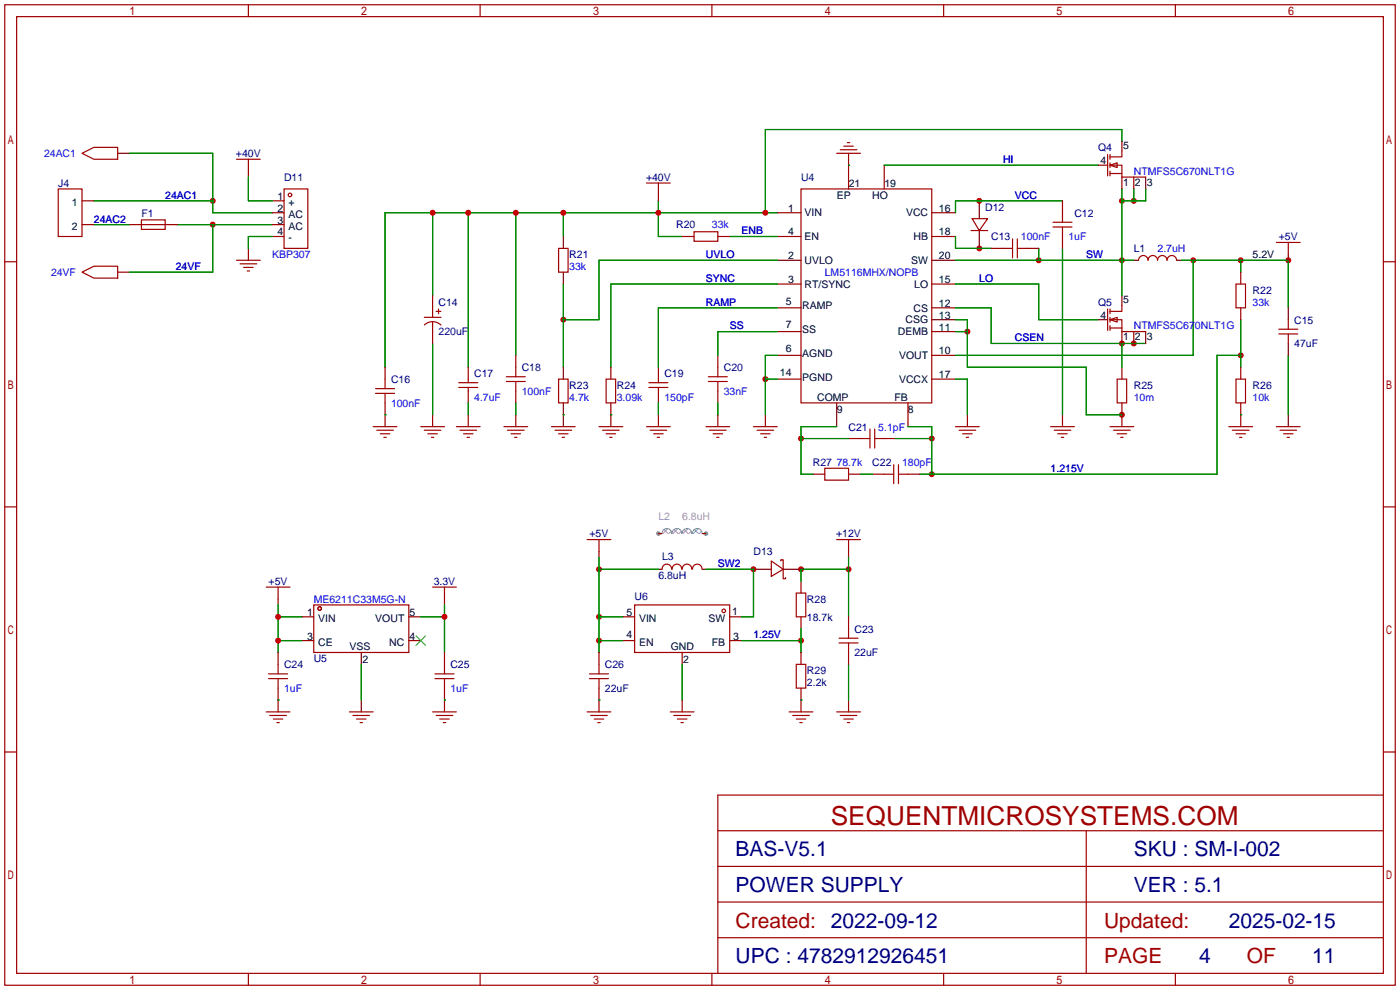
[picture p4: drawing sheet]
<svg xmlns="http://www.w3.org/2000/svg" width="299mm" height="212mm" viewBox="0 0 299 212" stroke-linecap="round" stroke-linejoin="round" font-family="sans-serif">
<g fill="#999">
<circle cx="140.7" cy="114" r=".51"/>
<circle cx="150.9" cy="114" r=".51"/>
</g>
<g fill="none" stroke="#a10000" stroke-width=".25">
<path d="M1 1h297.2v209.6h-297.2zM3.6 3.6h292.1v204.4h-292.1zM53.1 1v2.6M102.6 1v2.6M152.1 1v2.6M201.7 1v2.6M251.2 1v2.6M1 55.9h2.6M17.5 58.2l2.6-1.3h5v2.5h-5zM295.7 55.9h2.5M1 108.3h2.6M295.7 108.3h2.5"/>
<path d="M56.9 125.5h5.1M59.4 125.5v2.5M67.1 129.3h20.3v10.1h-20.3zM92.5 125.5h5M95 125.5v2.5M56.9 152.1h5.1M57.7 152.9h3.5M58.4 153.7h2.1M59.2 154.4h.5M74.7 152.1h5.1M75.4 152.9h3.6M76.2 153.7h2"/>
<path d="M77 154.4h.5M92.5 152.1h5M93.2 152.9h3.6M94 153.7h2M94.7 154.4h.5M1 160.7h2.6M153.4 177.5h142.3M232.2 177.5v30.5M295.7 160.7h2.5M295.7 169.9h-142.3v38.1M153.4 185.2h142.3M153.4 192.8h142.3"/>
<path d="M53.1 208v2.6M102.6 208v2.6M152.1 208v2.6M153.4 200.4h142.3M201.7 208v2.6M251.2 208v2.6"/>
<circle cx="68.3" cy="130" r=".38"/>
</g>
<path d="M25.1 58.2h2.6M59.4 128v1.3M64.5 131.8h2.6M64.5 136.9h2.6M77.2 139.4v2.6M87.4 131.8h2.5M87.4 136.9h2.5M95 128v1.3M59.4 149.6v2.5M77.2 149.6v2.5M95 149.6v2.5" fill="none" stroke="#870000" stroke-width=".25"/>
<path d="M88.9 135.9l2 2M90.9 135.9l-2 2" fill="none" stroke="#3c3" stroke-width=".25"/>
<g fill="none" stroke="#008700" stroke-width=".25">
<path d="M239.8 30.2v-2.5h-76.2v17.8M20.1 48h7.6M92.5 45.5v17.7M100.1 45.5v33M110.2 45.5v30.4M120.4 45.5v5M140.7 42.9v7.6h5.1M166.1 45.5h-83.8v33M59.4 136.9h5.1M59.4 129.3v10.1M59.4 131.8h5.1M89.9 131.8h5.1"/>
<path d="M95 129.3v10.1M77.2 142v7.6"/>
</g>
<g fill="#c00">
<circle cx="59.4" cy="136.9" r=".63"/>
<circle cx="59.4" cy="131.8" r=".63"/>
<circle cx="95" cy="131.8" r=".63"/>
<circle cx="100.1" cy="45.5" r=".63"/>
<circle cx="92.5" cy="45.5" r=".63"/>
<circle cx="110.2" cy="45.5" r=".63"/>
<circle cx="120.4" cy="45.5" r=".63"/>
<circle cx="140.7" cy="45.5" r=".63"/>
<circle cx="163.6" cy="45.5" r=".63"/>
<circle cx="45.5" cy="42.9" r=".63"/>
<circle cx="171.2" cy="136.9" r=".63"/>
<circle cx="171.2" cy="121.7" r=".63"/>
<circle cx="181.4" cy="121.7" r=".63"/>
<circle cx="128" cy="131.8" r=".63"/>
<circle cx="128" cy="121.7" r=".63"/>
<circle cx="128" cy="136.9" r=".63"/>
<circle cx="161" cy="121.7" r=".63"/>
<circle cx="45.5" cy="48" r=".63"/>
<circle cx="222" cy="55.6" r=".63"/>
<circle cx="239.8" cy="55.6" r=".63"/>
<circle cx="239.8" cy="42.9" r=".63"/>
<circle cx="242.3" cy="42.9" r=".63"/>
<circle cx="209.3" cy="42.9" r=".63"/>
<circle cx="209.3" cy="53.1" r=".63"/>
<circle cx="255" cy="55.6" r=".63"/>
<circle cx="265.2" cy="55.6" r=".63"/>
<circle cx="275.3" cy="55.6" r=".63"/>
<circle cx="171.2" cy="93.7" r=".63"/>
<circle cx="265.2" cy="75.9" r=".63"/>
<circle cx="199.1" cy="101.3" r=".63"/>
<circle cx="199.1" cy="93.7" r=".63"/>
<circle cx="163.6" cy="81" r=".63"/>
<circle cx="120.4" cy="68.3" r=".63"/>
<circle cx="239.8" cy="73.4" r=".63"/>
<circle cx="242.3" cy="73.4" r=".63"/>
<circle cx="239.8" cy="88.6" r=".63"/>
<circle cx="206.8" cy="70.9" r=".63"/>
</g>
<g fill="none" stroke="#870000" stroke-width=".25">
<path d="M25.1 32.8h2.6M53.1 36.6v1.2M181.4 32.8v7.6M189 35.3v5.1M234.7 35.3h2M239.8 30.2v2.1M239.8 37.8v2.6M242.3 37.8v2.6M244.9 37.8v2.6M17.5 48h2.6M17.5 42.9h2.6M27.7 48h2.5"/>
<path d="M35.3 48h2.5M53.1 53.1v2.5M58.2 48h2.5M58.2 45.5h2.5M58.2 50.5h2.5M58.2 42.9h2.5M120.4 50.5v2.6M120.4 58.2v2.5M140.7 41.7v1.2M145.8 50.5h2.5M153.4 50.5h2.6M166.1 45.5h5.1"/>
<path d="M166.1 55.6h5.1M166.1 50.5h5.1M199.1 45.5h5.1M199.1 55.6h5.1M199.1 50.5h5.1M209.3 42.9v3.8M209.3 49.3v3.8M211.8 53.1h2.6M219.5 53.1h2.5M227.1 42.9v4.6M227.1 48.5v4.6M242.3 55.6h1"/>
<path d="M251.5 55.6h1M265.2 58.2v2.5M275.3 54.4v1.2M82.3 78.5v2.5M92.5 63.2v2.6M92.5 70.9v2.5M100.1 78.5v2.5M110.2 75.9v2.6M120.4 78.5v2.5M130.6 78.5v2.5M140.7 78.5v2.5M153.4 75.9v2.6"/>
<path d="M166.1 60.7h5.1M166.1 65.8h5.1M166.1 75.9h5.1M166.1 70.9h5.1M199.1 60.7h5.1M199.1 65.8h5.1M199.1 75.9h5.1M199.1 70.9h5.1M199.1 68.3h5.1M234.7 68.3h2M239.8 63.2v2.1M239.8 70.9v2.5"/>
<path d="M239.8 78.5v2.5M242.3 70.9v2.5M244.9 70.9v2.5M265.2 65.8v2.5M265.2 78.5v2.5M275.3 65.8v2.5M275.3 73.4v2.5M82.3 86.1v5.1M92.5 88.6v2.6M100.1 83.6v2.5M100.1 88.6v2.6M110.2 83.6v2.5"/>
<path d="M110.2 88.6v2.6M120.4 86.1v5.1M130.6 86.1v5.1M140.7 83.6v2.5M140.7 88.6v2.6M153.4 83.6v2.5M153.4 88.6v2.6M163.6 88.6v2.6M166.1 81h5.1M178.8 86.1v5.1M181.4 93.7h2.5M189 93.7h2.5"/>
<path d="M194.1 86.1v5.1M199.1 81h5.1M206.8 88.6v2.6M227.1 88.6v2.6M239.8 86.1v5.1M265.2 86.1v5.1M275.3 88.6v2.6M128 117.9v1.2M140.7 114h.8M150.1 114h.8M173.7 101.3h2.6M181.4 117.9v1.2"/>
<path d="M181.4 101.3h2.5M186.4 101.3h2.6M194.1 101.3h2.5M59.4 139.4v2.6M95 139.4v2.6M128 139.4v2.6M133.1 131.8h2.5M133.1 136.9h2.5M140.7 121.7h.8M145.8 139.4v2.6M150.1 121.7h.8M156 131.8h2.5"/>
<path d="M156 136.9h2.5M161 121.7h3.8M167.4 121.7h3.8M171.2 124.2v2.5M171.2 131.8v2.6M171.2 139.4v2.6M181.4 131.8v2.6M181.4 139.4v2.6M59.4 147.1v2.5M95 147.1v2.5M128 147.1v5M145.8 149.6v2.5"/>
<path d="M171.2 147.1v5M181.4 149.6v2.5"/>
</g>
<g fill="none" stroke="#a10000" stroke-width=".25">
<path d="M17.5 32.8l2.6-1.3h5v2.5h-5zM50.5 34h5.1M53.1 34v2.6M138.2 39.1h5.1M140.7 39.1v2.6M178.8 32.8h5.1M179.6 32h3.5M180.3 31.2h2.1M181.1 30.5h.5M236.7 33v4.6M237.2 35.3l1.6-.5v1zM237.2 35.3h2.6v2.5h5.1"/>
<path d="M237.2 33v1M237.2 34.8v1M237.2 36.6v1M237.2 37.1h2.6M239.8 32.3v1.2h-2.6M12.4 40.4h5.1v10.1h-5.1zM30.2 47h5.1v2h-5.1zM30.2 48h5.1M50.5 55.6h5.1M51.3 56.4h3.6M52.1 57.2h2M52.8 57.9h.5"/>
<path d="M60.7 40.4h5.1v12.7h-5.1zM119.4 53.1h2v5.1h-2zM148.3 49.5h5.1v2.1h-5.1zM171.2 40.4h27.9v45.7h-27.9zM207.5 49.3h3.6M207.8 46.7h3.3l-1.8 2.6zM214.4 53.1h2M216.4 51.1v4M217.4 51.1v4M217.4 53.1h2.1M225 47.5h4.1M225 48.5h4.1"/>
<path d="M243.3 55.6a1.02 1.02 0 0 1 1.1-1 1.02 1.02 0 0 1 1 1 1.02 1.02 0 0 1 1-1 1.02 1.02 0 0 1 1 1 1.02 1.02 0 0 1 1-1 1.02 1.02 0 0 1 1 1 1.02 1.02 0 0 1 1-1 1.02 1.02 0 0 1 1.1 1M272.8 51.8h5.1M275.3 51.8v2.6M90.7 67.8h3.5M90.7 69.5a2.54 2.54 0 0 1 3.5 0M92.5 65.8v2M92.5 68.8v2.1M93.2 66.5h1M93.7 66v1.1M110.2 78.5v2M153.4 78.5v2M236.7 66v4.6"/>
<path d="M237.2 68.3l1.6-.5v1zM237.2 68.3h2.6v2.6h5.1M237.2 66v1.1M237.2 67.8v1M237.2 69.6v1M237.2 70.1h2.6M239.8 65.3v1.2h-2.6M264.2 60.7h2v5.1h-2zM273.3 71.4h4.1M273.3 70.4h4.1M275.3 68.3v2.1M275.3 71.4v2"/>
<path d="M79.8 91.2h5M80.3 83.1h4M80.3 84.1h4M80.5 91.9h3.6M81.3 92.7h2M82 93.5h.5M82.3 81v2.1M82.3 84.1v2M89.9 91.2h5.1M90.7 91.9h3.5M91.4 92.7h2.1M92.2 93.5h.5"/>
<path d="M97.5 91.2h5.1M98 82.8h4.1M98 81.8h4.1M98.3 91.9h3.6M99.1 92.7h2M99.8 93.5h.5M100.1 81v.8M100.1 82.8v.8M107.7 91.2h5.1M108.2 80.5h4.1M108.2 81.5h4.1M108.5 91.9h3.5"/>
<path d="M109.2 92.7h2.1M110 93.5h.5M110.2 81.5v2.1M117.9 91.2h5M118.6 91.9h3.6M119.4 81h2v5.1h-2zM119.4 92.7h2M120.1 93.5h.5M128 91.2h5.1M128.8 91.9h3.5M129.5 81h2.1v5.1h-2.1zM129.5 92.7h2.1"/>
<path d="M130.3 93.5h.5M138.2 91.2h5.1M138.7 82.8h4M138.7 81.8h4M138.9 91.9h3.6M139.7 92.7h2M140.5 93.5h.5M140.7 81v.8M140.7 82.8v.8M150.9 91.2h5.1M151.4 80.5h4M151.4 81.5h4"/>
<path d="M151.6 91.9h3.6M152.4 92.7h2M153.2 93.5h.5M153.4 81.5v2.1M161 91.2h5.1M161.8 91.9h3.6M162.6 92.7h2M163.3 93.5h.5M183.9 93.7h2M185.9 91.7v4.1M186.9 93.7h2.1M186.9 91.7v4.1"/>
<path d="M191 99.3v4.1M192 99.3v4.1M204.2 91.2h5.1M205 91.9h3.5M205.7 92.7h2.1M206.5 93.5h.5M224.5 91.2h5.1M225.3 91.9h3.6M226.1 92.7h2M226.8 93.5h.5M237.2 91.2h5.1M238 91.9h3.6"/>
<path d="M238.8 81h2v5.1h-2zM238.8 92.7h2M239.5 93.5h.5M262.6 91.2h5.1M263.4 91.9h3.6M264.2 81h2v5.1h-2zM264.2 92.7h2M264.9 93.5h.5M272.8 91.2h5.1M273.6 91.9h3.5M274.3 92.7h2.1M275.1 93.5h.5"/>
<path d="M125.5 115.3h5.1M128 115.3v2.6M164.8 119.9l2.6 1.8-2.6 1.5zM166.9 119.9v-.3h.5v4.1h.5v-.3M176.3 100.1h5.1v2.5h-5.1zM178.8 115.3h5.1M181.4 115.3v2.6M189 101.3h2M192 101.3h2.1M135.6 129.3h20.4v10.1h-20.4zM141.5 121.7a1.01 1.01 0 0 1 1-1.1 1.01 1.01 0 0 1 1 1.1M143.7 121.7a1.01 1.01 0 0 1 1-1.1 1.01 1.01 0 0 1 1 1.1"/>
<path d="M145.8 121.7a1.01 1.01 0 0 1 1-1.1 1.01 1.01 0 0 1 1 1.1M148 121.7a1.01 1.01 0 0 1 1-1.1 1.01 1.01 0 0 1 1 1.1M170.2 126.7h2v5.1h-2zM179.3 137.4h4.1M179.3 136.4h4.1M181.4 134.4v2M181.4 137.4v2M57.4 145h4.1M57.4 144h4.1M59.4 142v2M59.4 145v2.1M93 145h4"/>
<path d="M93 144h4M95 142v2M95 145v2.1M125.5 152.1h5.1M126 145h4M126 144h4M126.2 152.9h3.6M127 153.7h2M127.8 154.4h.5M128 142v2M128 145v2.1M143.3 152.1h5"/>
<path d="M144 152.9h3.6M144.8 153.7h2M145.5 154.4h.5M168.7 152.1h5M169.4 152.9h3.6M170.2 142h2v5.1h-2zM170.2 153.7h2M170.9 154.4h.5M178.8 152.1h5.1M179.6 152.9h3.5M180.3 153.7h2.1M181.1 154.4h.5"/>
<circle cx="62" cy="41.7" r=".38"/>
<circle cx="154.7" cy="130.6" r=".38"/>
</g>
<g fill="none" stroke="#008700" stroke-width=".25">
<path d="M27.7 32.8h17.8v12.7h12.7M53.1 37.8v5.1h5.1M181.4 35.3h.1M189 35.3h45.7M20.1 42.9h25.4M37.8 48h20.4M45.5 48v10.2h-17.8M58.2 50.5h-5.1v2.6M156 50.5h10.1M166.1 55.6h-38.1v12.7h-7.6M204.2 55.6h38.1M204.2 50.5v2.6h7.6"/>
<path d="M222 53.1v2.5M227.1 42.9h-22.9v2.6M227.1 53.1v35.5M239.8 40.4v22.8M242.3 40.4v2.5M244.9 40.4v2.5h-5.1M252.5 55.6h22.8v10.2M255 55.6v20.3h-50.8M265.2 55.6v2.6M92.5 73.4v15.2M120.4 60.7v17.8M166.1 75.9h-2.5v12.7"/>
<path d="M166.1 60.7h-35.5v17.8M166.1 70.9h-12.7v5M166.1 65.8h-25.4v12.7M204.2 60.7h17.8v7.6h12.7M204.2 68.3h2.6v10.2h25.4v10.1h7.6M204.2 70.9h2.6M204.2 65.8h7.6v7.6h33.1M239.8 73.4v5.1M265.2 75.9h-5.1v25.4h-63.5M265.2 68.3v10.2M275.3 75.9v12.7M82.3 88.6h.1"/>
<path d="M100.1 86.1v2.5M110.2 86.1v2.5M120.4 88.6h.1M130.6 88.6h.1M140.7 86.1v2.5M153.4 86.1v2.5M163.6 81h2.5M171.2 93.7h10.2M178.8 91.2h-7.6v10.1h2.5M191.5 93.7h7.6M194.1 91.2h5v10.1M204.2 81h2.6v7.6"/>
<path d="M265.2 88.6h.1M128 119.1v20.3M181.4 119.1v12.7M183.9 101.3h2.5M128 136.9h5.1M128 121.7h12.7M128 131.8h5.1M150.9 121.7h10.1v10.1h-2.5M158.5 136.9h12.7M171.2 134.4v5M181.4 121.7h-10.2v2.5M59.4 149.6h.1"/>
<path d="M95 149.6h.1M128 149.6h.1M145.8 142v7.6M171.2 149.6h.1M181.4 142v7.6"/>
</g>
<path d="M141.9 113.2l.9 .8M142.7 113l-1 1M143.4 113.6l-.4 .4M144.1 113.2l.8 .8M144.9 113l-1.1 1M145.6 113.6l-.5 .4M146.2 113.2l.9 .8M147 113l-1 1M147.7 113.6l-.4 .4M148.4 113.2l.9 .8M149.2 113l-1 1M149.9 113.6l-.4 .4" fill="none" stroke="#999" stroke-width=".21"/>
<path d="M141.5 114a1.01 1.01 0 0 1 1-1.1 1.01 1.01 0 0 1 1 1.1M143.7 114a1.01 1.01 0 0 1 1-1.1 1.01 1.01 0 0 1 1 1.1M145.8 114a1.01 1.01 0 0 1 1-1.1 1.01 1.01 0 0 1 1 1.1M148 114a1.01 1.01 0 0 1 1-1.1 1.01 1.01 0 0 1 1 1.1" fill="none" stroke="#999" stroke-width=".25"/>
<text font-size="5.6" fill="#a00000" x="177.5" y="176.4">SEQUENTMICROSYSTEMS.COM</text>
<g font-size="4.5" fill="#000080">
<text x="157.2" y="183">BAS-V5.1</text>
<text x="242.3" y="183">SKU : SM-I-002</text>
<text x="157.2" y="190.6">POWER SUPPLY</text>
<text x="242.3" y="190.6">VER : 5.1</text>
<text x="262.6" y="198.2">2025-02-15</text>
<text x="157.2" y="205.9">UPC : 4782912926451</text>
<text x="256.3" y="205.9">4</text>
<text x="280.5" y="205.9">11</text>
</g>
<g font-size="4.5" fill="#a00000">
<text x="157.2" y="198.2">Created: 2022-09-12</text>
<text x="236" y="198.2">Updated:</text>
<text x="236" y="205.9">PAGE</text>
<text x="266.4" y="205.9">OF</text>
</g>
<g font-size="2.2" fill="#00f">
<text x="9.4" y="33.6">24AC1</text>
<text x="214.4" y="34.9">HI</text>
<text x="242.3" y="37.4">NTMFS5C670NLT1G</text>
<text x="20.1" y="47.6">24AC2</text>
<text x="35.3" y="42.5">24AC1</text>
<text x="216.9" y="42.5">VCC</text>
<text x="152.1" y="48.8">33k</text>
<text x="158.5" y="50.1">ENB</text>
<text x="218.2" y="51.4">100nF</text>
<text x="228.3" y="51.4">1uF</text>
<text x="247.4" y="53.9">2.7uH</text>
<text x="10.9" y="59">24VF</text>
<text x="37.6" y="57.7">24VF</text>
<text x="58.2" y="55.2">KBP307</text>
<text x="121.7" y="57.7">33k</text>
<text x="150.9" y="55.2">UVLO</text>
<text x="176.3" y="59">LM5116MHX/NOPB</text>
<text x="232.2" y="55.2">SW</text>
<text x="150.9" y="65.3">RAMP</text>
<text x="150.9" y="60.3">SYNC</text>
<text x="209.3" y="60.3">LO</text>
<text x="267.7" y="65.3">33k</text>
<text x="156" y="70.4">SS</text>
<text x="242.3" y="70.4">NTMFS5C670NLT1G</text>
<text x="216.9" y="73">CSEN</text>
<text x="83.6" y="86.9">100nF</text>
<text x="101.3" y="85.7">4.7uF</text>
<text x="111.5" y="84.4">100nF</text>
<text x="121.7" y="85.7">4.7k</text>
<text x="131.8" y="85.7">3.09k</text>
<text x="142" y="85.7">150pF</text>
<text x="154.7" y="84.4">33nF</text>
<text x="242.3" y="85.7">10m</text>
<text x="267.7" y="85.7">10k</text>
<text x="187.7" y="92">5.1pF</text>
<text x="178.8" y="99.6">78.7k</text>
<text x="192.8" y="99.6">180pF</text>
<text x="224.5" y="100.9">1.215V</text>
<text x="153.4" y="121.2">SW2</text>
<text x="67.1" y="128.8">ME6211C33M5G-N</text>
<text x="161" y="136.5">1.25V</text>
<text x="60.7" y="147.9">1uF</text>
<text x="96.3" y="147.9">1uF</text>
</g>
<g font-size="2.2" fill="#000080">
<text x="50.4" y="33.6">+40V</text>
<text x="234.7" y="32.3">Q4</text>
<text x="12.4" y="39.9">J4</text>
<text x="60.7" y="38.7">D11</text>
<text x="138.1" y="38.7">+40V</text>
<text x="171.2" y="38.7">U4</text>
<text x="30.2" y="46.3">F1</text>
<text x="210.6" y="45">D12</text>
<text x="229.6" y="46.3">C12</text>
<text x="144.5" y="48.8">R20</text>
<text x="211.8" y="51.4">C13</text>
<text x="242.3" y="53.9">L1</text>
<text x="273.3" y="51.4">+5V</text>
<text x="121.7" y="55.2">R21</text>
<text x="93.7" y="65.3">C14</text>
<text x="234.7" y="65.3">Q5</text>
<text x="267.7" y="62.8">R22</text>
<text x="93.7" y="71.7">220uF</text>
<text x="276.6" y="69.1">C15</text>
<text x="276.6" y="74.2">47uF</text>
<text x="83.6" y="81.8">C16</text>
<text x="101.3" y="80.6">C17</text>
<text x="111.5" y="79.3">C18</text>
<text x="121.7" y="83.1">R23</text>
<text x="131.8" y="83.1">R24</text>
<text x="142" y="80.6">C19</text>
<text x="154.7" y="79.3">C20</text>
<text x="242.3" y="83.1">R25</text>
<text x="267.7" y="83.1">R26</text>
<text x="181.4" y="92">C21</text>
<text x="173.7" y="99.6">R27</text>
<text x="186.4" y="99.6">C22</text>
<text x="126" y="114.9">+5V</text>
<text x="141.5" y="119.6">L3</text>
<text x="161" y="118.7">D13</text>
<text x="178.7" y="114.9">+12V</text>
<text x="57.4" y="125">+5V</text>
<text x="92.7" y="125">3.3V</text>
<text x="140.7" y="123.8">6.8uH</text>
<text x="135.6" y="128.3">U6</text>
<text x="172.5" y="128.8">R28</text>
<text x="172.5" y="132.6">18.7k</text>
<text x="182.6" y="135.2">C23</text>
<text x="60.7" y="142.8">C24</text>
<text x="67.1" y="141.5">U5</text>
<text x="96.3" y="142.8">C25</text>
<text x="129.3" y="142.8">C26</text>
<text x="182.6" y="140.3">22uF</text>
<text x="129.3" y="147.9">22uF</text>
<text x="172.5" y="144.1">R29</text>
<text x="172.5" y="146.6">2.2k</text>
</g>
<g font-size="2.2">
<text x="235.2" y="35.1">4</text>
<text x="240.1" y="31.8">5</text>
<text x="181.4" y="39.9">21</text>
<text x="189" y="39.9">19</text>
<text x="240" y="39.7">1</text>
<text x="242.6" y="39.7">2</text>
<text x="245.1" y="39.7">3</text>
<text x="15.3" y="44">1</text>
<text x="59.3" y="42.7">1</text>
<text x="59.3" y="45.3">2</text>
<text x="59.3" y="47.8">3</text>
<text x="61.6" y="44">+</text>
<text x="61.6" y="46.5">AC</text>
<text x="168.4" y="45.3">1</text>
<text x="172" y="46.3">VIN</text>
<text x="178.8" y="42.5">EP</text>
<text x="186.4" y="42.5">HO</text>
<text x="193.6" y="46.3">VCC</text>
<text x="200.7" y="45.3">16</text>
<text x="15.3" y="49.1">2</text>
<text x="59.3" y="50.3">4</text>
<text x="61.6" y="49.1">AC</text>
<text x="61.6" y="51.6">-</text>
<text x="168.4" y="50.3">4</text>
<text x="172" y="51.3">EN</text>
<text x="195.3" y="51.3">HB</text>
<text x="200.7" y="50.3">18</text>
<text x="168.4" y="55.4">2</text>
<text x="172" y="56.4">UVLO</text>
<text x="194.8" y="56.4">SW</text>
<text x="200.7" y="55.4">20</text>
<text x="267.7" y="55.2">5.2V</text>
<text x="167.9" y="65.1">5</text>
<text x="168.4" y="60.5">3</text>
<text x="172" y="61.5">RT/SYNC</text>
<text x="195.4" y="61.5">LO</text>
<text x="200.7" y="65.6">12</text>
<text x="200.7" y="60.5">15</text>
<text x="240.1" y="64.8">5</text>
<text x="167.9" y="70.2">7</text>
<text x="171.5" y="66.1">RAMP</text>
<text x="171.5" y="71.2">SS</text>
<text x="191.9" y="71.7">DEMB</text>
<text x="193.5" y="69.1">CSG</text>
<text x="195.3" y="66.6">CS</text>
<text x="200.7" y="70.7">11</text>
<text x="200.7" y="68.1">13</text>
<text x="235.2" y="68.1">4</text>
<text x="167.9" y="75.2">6</text>
<text x="171.5" y="76.3">AGND</text>
<text x="192.1" y="76.7">VOUT</text>
<text x="200.7" y="75.7">10</text>
<text x="240" y="72.7">1</text>
<text x="242.6" y="72.7">2</text>
<text x="245.1" y="72.7">3</text>
<text x="166.7" y="80.3">14</text>
<text x="171.5" y="81.3">PGND</text>
<text x="192.1" y="81.8">VCCX</text>
<text x="200.7" y="80.8">17</text>
<text x="174.6" y="85.7">COMP</text>
<text x="178.8" y="88.2">9</text>
<text x="191.2" y="85.7">FB</text>
<text x="194.1" y="88.2">8</text>
<text x="65.7" y="131.6">1</text>
<text x="87.5" y="131.6">5</text>
<text x="133.9" y="131.6">5</text>
<text x="156.5" y="131.4">1</text>
<text x="65.7" y="136.7">3</text>
<text x="68" y="132.9">VIN</text>
<text x="68" y="138">CE</text>
<text x="80.2" y="132.9">VOUT</text>
<text x="83.2" y="138">NC</text>
<text x="87.5" y="136.7">4</text>
<text x="133.9" y="136.5">4</text>
<text x="136.6" y="138">EN</text>
<text x="136.6" y="132.9">VIN</text>
<text x="151.4" y="132.9">SW</text>
<text x="152.2" y="138">FB</text>
<text x="156.7" y="136.7">3</text>
<text x="74.7" y="139">VSS</text>
<text x="77.4" y="141.7">2</text>
<text x="143.4" y="139">GND</text>
<text x="146" y="141.7">2</text>
</g>
<g font-size="2.2" fill="#999">
<text x="140.7" y="111.1">L2</text>
<text x="145.8" y="111.1">6.8uH</text>
</g>
</svg>
